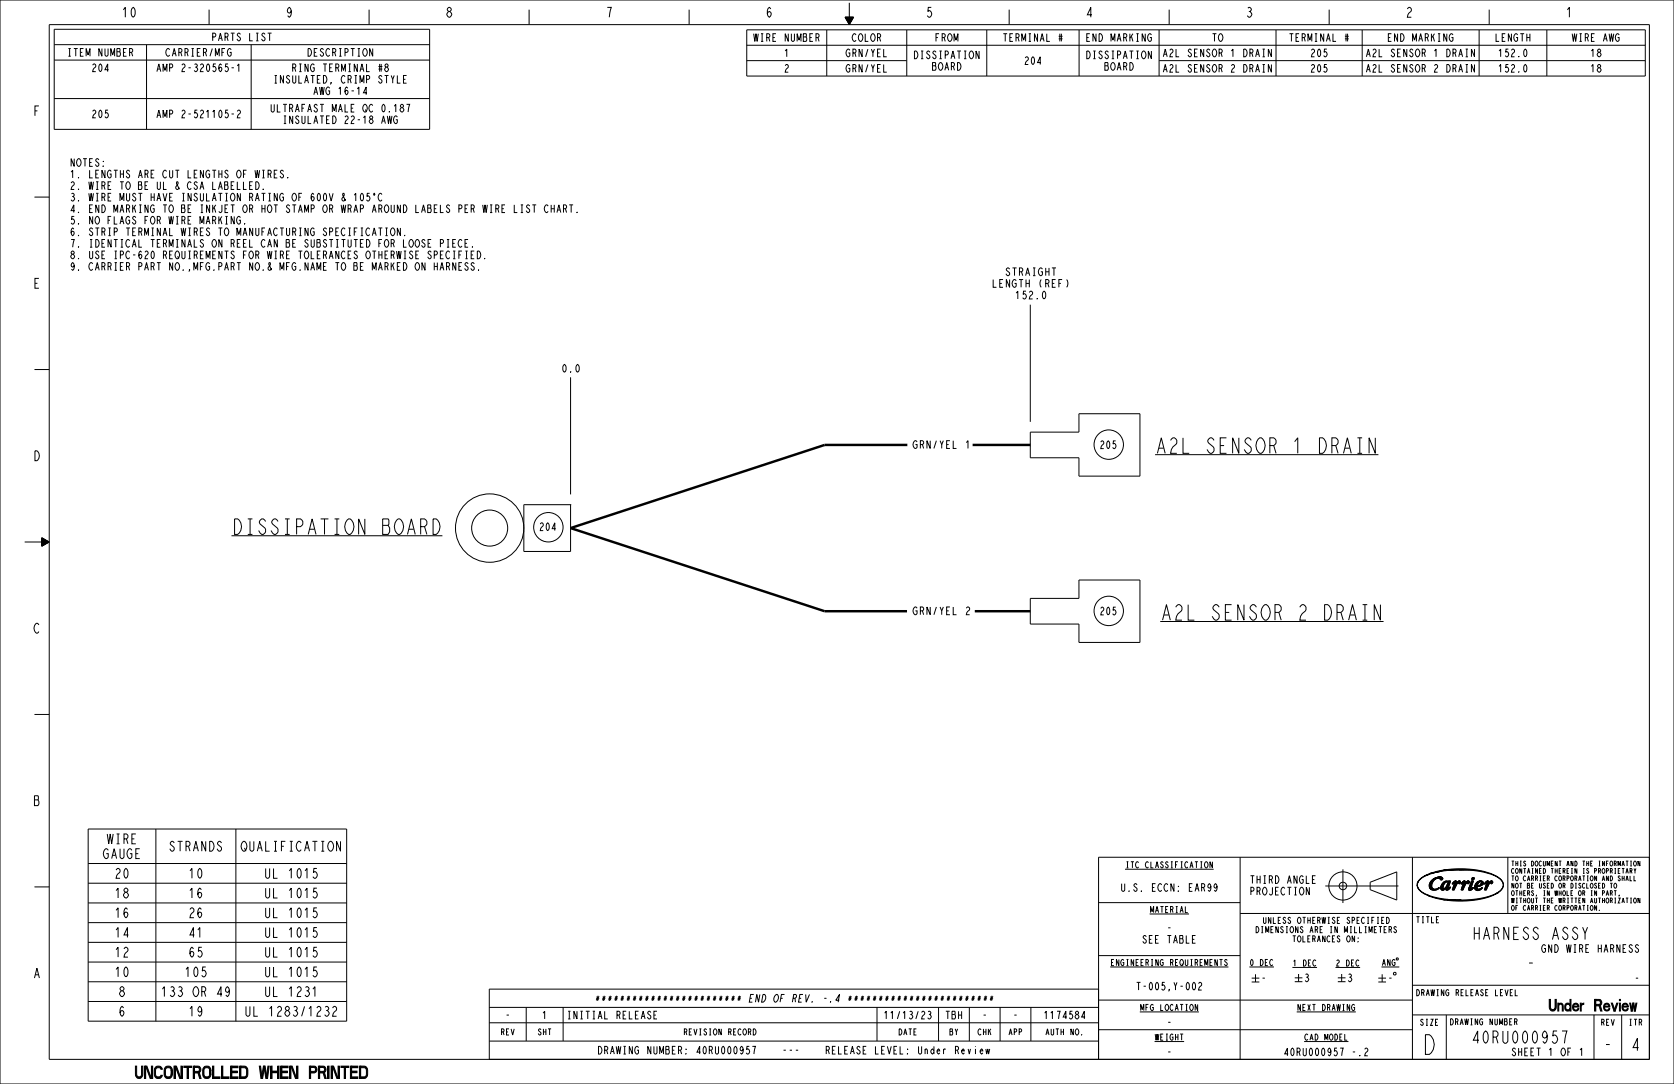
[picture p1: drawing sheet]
<svg xmlns="http://www.w3.org/2000/svg" width="864mm" height="559mm" viewBox="0 0 864 559" stroke-linecap="round" stroke-linejoin="round" font-family="sans-serif">
<path d="M684 457h37M693 448v18" fill="none" stroke="#000" stroke-width=".52" stroke-dasharray="83.4 83.4 250.1 83.4" stroke-linecap="butt"/>
<g fill="none" stroke="#000" stroke-width=".52">
<path d="M0 0h864v559h-864zM25 13h826v533h-826zM28 15h194v52h-194zM108 5v8M190 5v8M273 5v8M356 5v8M385 15h464v24h-464zM427 15v24M436 9h4l-2 4M436 9l2 4M436 9h4"/>
<path d="M436 9l2 3 2-3M436 9h4l-2 3-1-3M437 9h2l-1 3M437 9l1 2M437 10h2M438 10h1l-1 1M438 10v1M438 10h.1M438 1v12M439 10l-1 1-1-1M468 15v24M509 15v24"/>
<path d="M521 5v8M557 15v24M598 15v24M603 5v8M658 15v24M686 5v8M703 15v24M763 15v24M768 5v8M798 15v24M28 23h194M28 31h194"/>
<path d="M76 23v44M130 23v44M385 23h464M385 31h83M598 31h251M28 51h194M18 102h7M532 157v60M18 190h7M294 194v61M532 223h25v-10h31v32h-31v-9h-25zM13 279h12"/>
<path d="M22 277l3 2-3 3zM22 277l3 2-3 2M22 278v3M22 278l3 1M22 278v3l3-2M22 278l2 1-2 2M22 278l2 1-2 1M22 279v1l2-1M22 279h1l-1 1M23 279v1v-1M23 279h.1M294 260v24h-24v-24h25"/>
<path d="M532 308h25v-9h31v32h-31v-9h-25zM18 368h7M45 427h134v99h-134zM80 427v99M122 427v99M18 457h7M45 445h134M45 455h134M640 442v104M707 455l14-6v15l-14-5zM729 442v104M731 456v2z"/>
<path d="M731 457l2 2 5 3-4-2zM732 455l-1 2zM733 453l5-2-4 1-3 3zM735 452l3-2 5-1zM737 458h2zM738 450l5-1h6zM738 458h1zM738 455l1-1v3l-2 1zM738 458h2zM738 458l4 1h-2zM739 454l2-1-2 1-1 1zM739 454l3-2h1l1 1v1l-1-1h-2l-2 2v1v2h1h3l-2 1h-2l-2-2v-1z"/>
<path d="M739 453h3zM740 453h2zM740 458h3l-1 1zM740 453h4zM741 452h3zM742 452h1zM742 458h.1M742 453h2zM743 458h.1M743 449l17-1zM743 453h1l-1 1zM743 458h1z"/>
<path d="M743 458l1-1zM743 458h2zM743 457h1zM743 458h3l-3 1zM743 457h2zM743 459l2-1-1 1zM744 455h2zM744 455h2l-1 2h-2zM744 455l2-1h2l-1 4 1-1v1l-1 1h-1v-1l-1 1h-1l-1-2zM745 449l7-1h8zM745 455h1zM745 458h1z"/>
<path d="M745 455l1-1h1zM746 455v-1l1 1-1 2-1 1-1-1zM746 458h2l-2 1zM746 458h1zM747 456l1-1-1 3h-1zM747 455l1-1-1 1zM747 455h1l-1 1zM747 458h1zM748 457h.1M748 457v1zM748 454h.1M749 456l1-1z"/>
<path d="M750 455l-1 1zM750 457h1l-1 2h-1zM750 455h.1M750 455l1-1v2l2-2v1v1l-1-1-2 4h-1l1-4-1 1zM750 455h1zM750 455h1l-1 1zM750 456h1l1-1-1 2h-1zM750 456l1-1v1zM750 454h1zM751 454h.1M752 455h1zM752 455l1-1z"/>
<path d="M752 454h1zM752 455h1v1zM753 454h.1M753 456h.1M753 448a33 33 0 0 1 20 4 4 4 0 0 1 3 5 4 4 0 0 1-4 4 5 5 0 0 0 3-5 5 5 0 0 0-3-4 48 48 0 0 0-19-4zM754 456v-1zM754 455h1l-1 1zM754 457h2l-1 2h-1zM754 455h1zM754 455l2-1v2l1-2 1 1-1 1v-1l-2 4h-1l1-4-1 1zM754 455h2zM754 455h2l-1 1z"/>
<path d="M755 456h1l1-1-1 2h-2zM755 456l1-1v1zM755 454h1zM756 455h2zM757 455h1zM757 455l1-1zM757 454h1zM757 455h1l-1 1zM757 456h.1M758 458h2l-2 1zM758 458h1zM759 458h1z"/>
<path d="M759 454h1zM759 454h1l-2 4zM759 454h1l-1 4h1l-2 1v-1zM759 453h1v1zM759 453h1zM760 452h.1M760 458h.1M760 454l-1 4h-1zM761 457h1zM761 458h1zM761 457h2zM761 457h3z"/>
<path d="M761 457l4-1-1 1zM761 457l1-1zM761 458h2zM761 456h1zM761 459l3-1zM761 459l3-1-2 1zM761 456h1h-1zM761 455h2l-2 1zM762 455h1zM762 455h1h-2zM762 455l2-1 1 1v1l-3 1 1 1h2l-2 1h-1l-1-1v-1zM762 455l2-1z"/>
<path d="M762 455l2-1 1 1h-1v-1zM763 455h1v1l-2 1zM763 454h1zM763 458h2zM764 456h1zM764 456l1-1zM764 458h1zM764 455h1zM765 458h.1M766 456v-1zM766 455h1l-1 1zM766 457h2l-1 2h-1z"/>
<path d="M766 455h1zM766 455l2-1v2l1-2 1 1-1 1v-1l-2 4h-1l1-4-1 1zM767 455h1zM767 455h1l-1 1zM767 456h1l1-1-1 2h-2zM767 456l1-1v1zM767 454h1zM768 455h2zM769 455h1zM769 455l1-1zM769 454h1zM769 455h1v1z"/>
<path d="M769 456h.1M778 442v29M851 442h-284v104M45 465h134M45 476h134M567 465h73M640 471h211M736 461l5 2zM741 463l6 1h-2zM745 464h6zM747 464h11a40 40 0 0 0 15-4 47 47 0 0 1-26 4zM747 464h7z"/>
<path d="M45 486h134M45 496h134M567 493h73M45 506h134M45 516h134M252 519h315M271 519v18M291 519v18M452 519v18M484 519v18M500 519v18M516 519v18"/>
<path d="M532 519v18M567 510h-315v36M567 516h162M729 508h122M252 537h315M252 527h315M567 531h162M729 523h122M746 523v23M822 523v23M837 523v23"/>
<circle cx="572" cy="229" r="8"/>
<circle cx="253" cy="272" r="18"/>
<circle cx="253" cy="272" r="9"/>
<circle cx="283" cy="272" r="8"/>
<circle cx="572" cy="315" r="8"/>
<circle cx="693" cy="457" r="7"/>
<circle cx="693" cy="457" r="1.9"/>
<circle cx="760" cy="453" r=".7"/>
</g>
<g fill="#000">
<path d="M731 456v2zM732 455l-1 2zM731 457l2 2 5 3-4-2zM733 453l5-2-4 1-3 3zM737 458h2zM738 458h1zM738 455l1-1v3l-2 1zM738 458h2zM738 458l4 1h-2zM739 454l2-1-2 1-1 1zM735 452l3-2 5-1zM739 453h3z"/>
<path d="M740 453h2zM740 458h3l-1 1zM742 453h2zM742 452h1zM741 452h3zM740 453h4zM743 453h1l-1 1zM743 458l1-1zM743 457h1zM743 458h1zM743 457h2zM743 458h2z"/>
<path d="M743 458h3l-3 1zM743 459l2-1-1 1zM745 458h1zM744 455h2l-1 2h-2zM744 455h2zM745 455h1zM745 455l1-1h1zM738 450l5-1h6zM746 458h1zM746 458h2l-2 1zM747 455l1-1-1 1zM747 456l1-1-1 3h-1z"/>
<path d="M747 458h1zM747 455h1l-1 1zM748 457v1zM749 456l1-1zM750 455l-1 1zM743 449l17-1zM750 457h1l-1 2h-1zM750 456l1-1v1zM750 454h1zM750 455h1zM750 455h1l-1 1zM750 456h1l1-1-1 2h-1z"/>
<path d="M752 455h1zM752 455h1v1zM752 454h1zM753 448a33 33 0 0 1 20 4 4 4 0 0 1 3 5 4 4 0 0 1-4 4 5 5 0 0 0 3-5 5 5 0 0 0-3-4 48 48 0 0 0-19-4zM752 455l1-1zM745 449l7-1h8zM754 456v-1zM754 455h1l-1 1zM754 455h1zM754 457h2l-1 2h-1zM755 454h1zM755 456l1-1v1z"/>
<path d="M754 455h2zM754 455h2l-1 1zM755 456h1l1-1-1 2h-2zM756 455h2zM757 455h1l-1 1zM757 454h1zM757 455l1-1zM757 455h1zM758 458h1zM758 458h2l-2 1zM760 454l-1 4h-1zM759 454h1z"/>
<path d="M759 454h1l-2 4zM759 458h1zM759 453h1zM759 453h1v1zM761 457h1zM761 458h1zM761 457h2zM761 457l1-1zM761 456h1zM761 456h1h-1zM761 458h2zM761 455h2l-2 1z"/>
<path d="M762 455h1h-2zM761 459l3-1zM762 455h1zM761 457h3zM762 455l2-1zM763 454h1zM761 459l3-1-2 1zM762 455l2-1 1 1h-1v-1zM763 458h2zM764 458h1zM761 457l4-1-1 1zM764 456h1z"/>
<path d="M764 456l1-1zM764 455h1zM766 456v-1zM766 455h1l-1 1zM766 455h1zM766 457h2l-1 2h-1zM767 454h1zM767 456l1-1v1zM767 455h1zM767 455h1l-1 1zM767 456h1l1-1-1 2h-2zM768 455h2z"/>
<path d="M769 455h1v1zM769 454h1zM769 455l1-1zM769 455h1zM736 461l5 2zM741 463l6 1h-2zM745 464h6zM747 464h7zM747 464h11a40 40 0 0 0 15-4 47 47 0 0 1-26 4z"/>
</g>
<path d="M468 229h-43l-131 43 131 43h43M502 229h30M503 315h29" fill="none" stroke="#000" stroke-width="1.3" stroke-linecap="butt"/>
<!-- layer: 6 -->
<path d="M596 234h115" fill="none" stroke="#000" stroke-width=".52"/>
<!-- layer: NOTES3D -->
<g fill="none" stroke="#000" stroke-width=".52">
<path d="M136 98h.1M149 92h.1M191 100h-2v1h1a1.3 1.3 0 0 1 1 1 1.3 1.3 0 0 1-1 2l-1-1M126 116h.1M273 106h-1a1.6 1.6 0 0 0 0 1 1.6 1.6 0 0 0 1 1v2l-2-1M275 106h2M276 106v4M209 121h.1M240 125h1M241 123h-1v4h1M244 127h.1M245 136l-1-1a1.6 1.6 0 0 0-1 2 1.6 1.6 0 0 0 2 1l-1 1-1-1"/>
<path d="M246 129a2 2 0 0 1 2 2 2 2 0 0 1-2 2zM247 139h.1M250 133h.1M119 276h109M599 320h115M580 448h46M833 456v-1a1.2 1.2 0 0 1 1 2 1.2 1.2 0 0 1-1 1zM843 452v2h1M844 448l-1 1M846 444v2l-1-2v2M593 471h20M835 462h.1"/>
<path d="M846 463v2l-1-2v2M573 498h61M645 498h12M667 499h12M689 499h13M713 498h9M713 498l1-3 1 3M713 497h1M717 495v3l-1-3v3M720 495h-1a1.5 1.5 0 0 0-1 1 1.5 1.5 0 0 0 2 2v-2h-1M721 494v1h-1zM646 504h4"/>
<path d="M646 506h4M648 502v4M668 504h4M668 506h4M670 502v4M690 504h4M690 506h4M692 502v4M711 504h4M711 506h4M713 502v4M719 501l1 1v1l-1-1z"/>
<path d="M588 522h30M596 537h15M669 522h30M673 537h23"/>
</g>
<text font-size="13.2" x="733" y="544">D</text>
<g font-size="10.4">
<text x="596" y="234">A2L SENSOR 1 DRAIN</text>
<text x="119" y="275">DISSIPATION BOARD</text>
<text x="599" y="320">A2L SENSOR 2 DRAIN</text>
</g>
<g font-size="8.3">
<text x="760" y="484">HARNESS ASSY</text>
<text x="787" y="500">-</text>
<text x="759" y="538">40RU000957</text>
<text x="827" y="542">-</text>
<text x="841" y="542">4</text>
<text x="70" y="556">UNCONTROLLED WHEN PRINTED</text>
</g>
<text font-size="7.8" x="789" y="521">Under Review</text>
<g font-size="6.6">
<text x="63" y="9">10</text>
<text x="147" y="9">9</text>
<text x="230" y="9">8</text>
<text x="312" y="9">7</text>
<text x="395" y="9">6</text>
<text x="477" y="9">5</text>
<text x="560" y="9">4</text>
<text x="643" y="9">3</text>
<text x="725" y="9">2</text>
<text x="808" y="9">1</text>
<text x="17" y="60">F</text>
<text x="17" y="149">E</text>
<text x="17" y="237">D</text>
<text x="17" y="326">C</text>
<text x="17" y="415">B</text>
<text x="55" y="435">WIRE</text>
<text x="53" y="443">GAUGE</text>
<text x="87" y="439">STRANDS</text>
<text x="125" y="439">QUALIFICATION</text>
<text x="59" y="453">20</text>
<text x="97" y="453">10</text>
<text x="136" y="453">UL 1015</text>
<text x="59" y="463">18</text>
<text x="97" y="463">16</text>
<text x="136" y="463">UL 1015</text>
<text x="59" y="473">16</text>
<text x="97" y="473">26</text>
<text x="136" y="473">UL 1015</text>
<text x="59" y="483">14</text>
<text x="97" y="483">41</text>
<text x="136" y="483">UL 1015</text>
<text x="59" y="493">12</text>
<text x="97" y="493">65</text>
<text x="136" y="493">UL 1015</text>
<text x="59" y="504">10</text>
<text x="95" y="504">105</text>
<text x="136" y="504">UL 1015</text>
<text x="17" y="504">A</text>
<text x="61" y="514">8</text>
<text x="83" y="514">133 OR 49</text>
<text x="136" y="514">UL 1231</text>
<text x="61" y="524">6</text>
<text x="97" y="524">19</text>
<text x="126" y="524">UL 1283/1232</text>
</g>
<g font-size="5.2">
<text x="109" y="21">PARTS LIST</text>
<text x="389" y="21">WIRE NUMBER</text>
<text x="439" y="21">COLOR</text>
<text x="482" y="21">FROM</text>
<text x="517" y="21">TERMINAL #</text>
<text x="560" y="21">END MARKING</text>
<text x="625" y="21">TO</text>
<text x="665" y="21">TERMINAL #</text>
<text x="716" y="21">END MARKING</text>
<text x="771" y="21">LENGTH</text>
<text x="811" y="21">WIRE AWG</text>
<text x="35" y="29">ITEM NUMBER</text>
<text x="86" y="29">CARRIER/MFG</text>
<text x="159" y="29">DESCRIPTION</text>
<text x="404" y="29">1</text>
<text x="436" y="29">GRN/YEL</text>
<text x="600" y="29">A2L SENSOR 1 DRAIN</text>
<text x="676" y="29">205</text>
<text x="705" y="29">A2L SENSOR 1 DRAIN</text>
<text x="773" y="29">152.0</text>
<text x="820" y="29">18</text>
<text x="471" y="30">DISSIPATION</text>
<text x="528" y="33">204</text>
<text x="560" y="30">DISSIPATION</text>
<text x="47" y="37">204</text>
<text x="81" y="37">AMP 2-320565-1</text>
<text x="151" y="37">RING TERMINAL #8</text>
<text x="404" y="37">2</text>
<text x="436" y="37">GRN/YEL</text>
<text x="481" y="36">BOARD</text>
<text x="570" y="36">BOARD</text>
<text x="600" y="37">A2L SENSOR 2 DRAIN</text>
<text x="676" y="37">205</text>
<text x="704" y="37">A2L SENSOR 2 DRAIN</text>
<text x="773" y="37">152.0</text>
<text x="820" y="37">18</text>
<text x="142" y="43">INSULATED, CRIMP STYLE</text>
<text x="162" y="49">AWG 16-14</text>
<text x="140" y="58">ULTRAFAST MALE QC 0.187</text>
<text x="47" y="61">205</text>
<text x="81" y="61">AMP 2-521105-2</text>
<text x="146" y="64">INSULATED 22-18 AWG</text>
<text x="36" y="86">NOTES:</text>
<text x="36" y="92">1. LENGTHS ARE CUT LENGTHS OF WIRES.</text>
<text x="36" y="98">2. WIRE TO BE UL &amp; CSA LABELLED.</text>
<text x="36" y="104">3. WIRE MUST HAVE INSULATION RATING OF 600V &amp; 105</text>
<text x="191" y="104">°C</text>
<text x="36" y="110">4. END MARKING TO BE INKJET OR HOT STAMP OR WRAP AROUND LABELS PER WIRE LIST</text>
<text x="280" y="110">CHART.</text>
<text x="36" y="116">5. NO FLAGS FOR WIRE MARKING.</text>
<text x="36" y="121">6. STRIP TERMINAL WIRES TO MANUFACTURING SPECIFICATION.</text>
<text x="36" y="127">7. IDENTICAL TERMINALS ON REEL CAN BE SUBSTITUTED FOR LOOSE PIECE.</text>
<text x="36" y="133">8. USE IPC-620 REQUIREMENTS FOR WIRE TOLERANCES OTHERWISE SPECIFIED.</text>
<text x="36" y="139">9. CARRIER PART NO.,MFG.PART NO.&amp; MFG.NAME TO BE MARKED ON HARNESS.</text>
<text x="519" y="142">STRAIGHT</text>
<text x="512" y="148">LENGTH (REF)</text>
<text x="524" y="154">152.0</text>
<text x="290" y="192">0.0</text>
<text x="471" y="231">GRN/YEL 1</text>
<text x="567" y="231">205</text>
<text x="278" y="274">204</text>
<text x="471" y="317">GRN/YEL 2</text>
<text x="567" y="317">205</text>
<text x="644" y="455">THIRD ANGLE</text>
<text x="578" y="459">U.S. ECCN:</text>
<text x="613" y="459">EAR99</text>
<text x="644" y="461">PROJECTION</text>
<text x="602" y="480">-</text>
<text x="589" y="486">SEE TABLE</text>
<text x="796" y="491">GND WIRE HARNESS</text>
<text x="650" y="506">-</text>
<text x="673" y="506">3</text>
<text x="695" y="506">3</text>
<text x="716" y="506">-</text>
<text x="843" y="506">-</text>
<text x="586" y="510">T-005,Y-002</text>
<text x="308" y="517">************************ END OF REV.</text>
<text x="424" y="517">-.4</text>
<text x="437" y="517">************************</text>
<text x="260" y="525">-</text>
<text x="279" y="525">1</text>
<text x="292" y="525">INITIAL RELEASE</text>
<text x="456" y="525">11/13/23</text>
<text x="487" y="525">TBH</text>
<text x="506" y="525">-</text>
<text x="522" y="525">-</text>
<text x="538" y="525">1174584</text>
<text x="602" y="529">-</text>
<text x="309" y="543">DRAWING NUMBER:</text>
<text x="359" y="543">40RU000957</text>
<text x="403" y="543">---</text>
<text x="426" y="543">RELEASE LEVEL:</text>
<text x="474" y="543">Under Review</text>
<text x="602" y="544">-</text>
<text x="662" y="544">40RU000957</text>
<text x="697" y="544">-.2</text>
<text x="780" y="544">SHEET 1 OF 1</text>
</g>
<g font-size="4.1">
<text x="581" y="447">ITC CLASSIFICATION</text>
<text x="593" y="470">MATERIAL</text>
<text x="652" y="476">UNLESS OTHERWISE SPECIFIED</text>
<text x="730" y="476">TITLE</text>
<text x="648" y="481">DIMENSIONS ARE IN MILLIMETERS</text>
<text x="667" y="486">TOLERANCES ON:</text>
<text x="574" y="498">ENGINEERING REQUIREMENTS</text>
<text x="645" y="498">0 DEC</text>
<text x="667" y="498">1 DEC</text>
<text x="689" y="498">2 DEC</text>
<text x="730" y="513">DRAWING RELEASE LEVEL</text>
<text x="588" y="521">MFG LOCATION</text>
<text x="669" y="521">NEXT DRAWING</text>
<text x="258" y="534">REV</text>
<text x="277" y="534">SHT</text>
<text x="353" y="534">REVISION RECORD</text>
<text x="463" y="534">DATE</text>
<text x="490" y="534">BY</text>
<text x="504" y="534">CHK</text>
<text x="520" y="534">APP</text>
<text x="539" y="534">AUTH NO.</text>
<text x="732" y="529">SIZE</text>
<text x="748" y="528">DRAWING NUMBER</text>
<text x="826" y="529">REV</text>
<text x="840" y="529">ITR</text>
<text x="596" y="536">WEIGHT</text>
<text x="673" y="536">CAD MODEL</text>
</g>
<g font-size="3.3">
<text x="779" y="446">THIS DOCUMENT AND THE INFORMATION</text>
<text x="779" y="450">CONTAINED THEREIN IS PROPRIETARY</text>
<text x="779" y="454">TO CARRIER CORPORATION AND SHALL</text>
<text x="779" y="458">NOT BE USED OR DISCLOSED TO</text>
<text x="779" y="462">OTHERS, IN WHOLE OR IN PART,</text>
<text x="779" y="465">WITHOUT THE WRITTEN AUTHORIZATION</text>
<text x="779" y="469">OF CARRIER CORPORATION.</text>
</g>
</svg>
